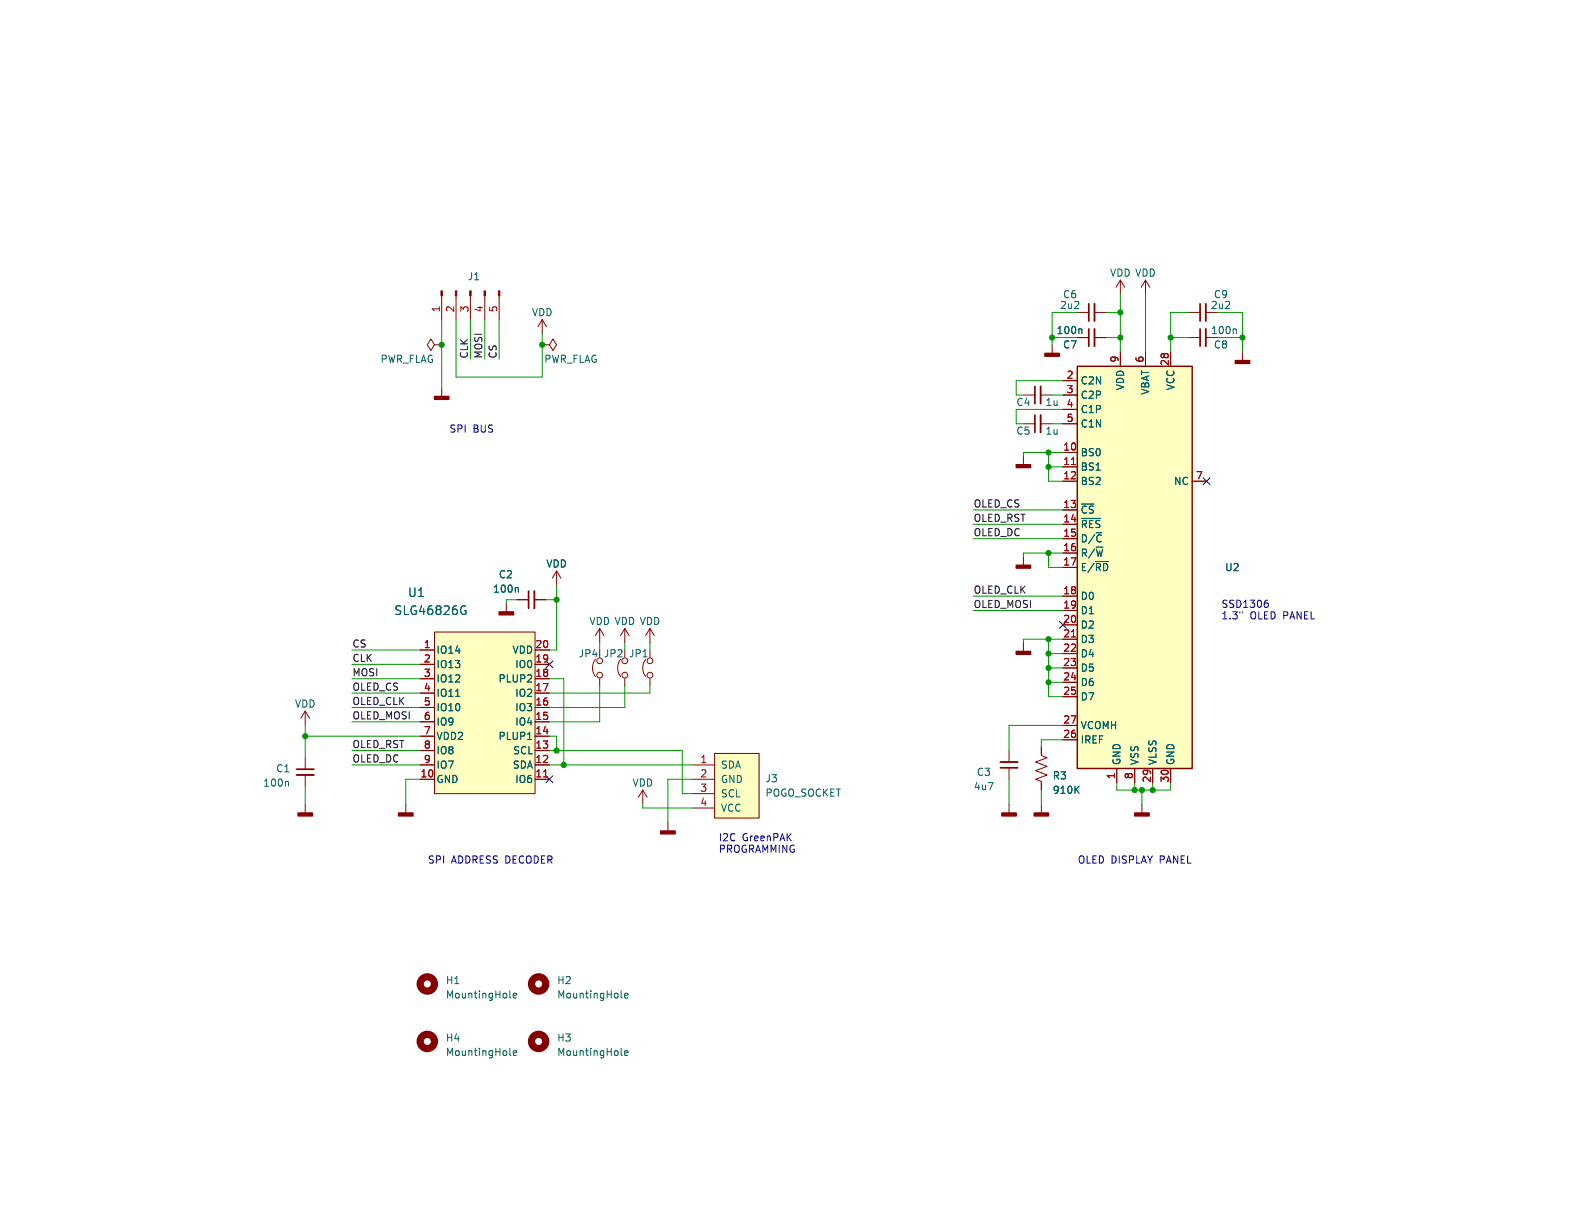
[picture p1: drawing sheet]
<svg xmlns="http://www.w3.org/2000/svg" width="279mm" height="216mm" viewBox="0 0 279 216" stroke-linecap="round" stroke-linejoin="round" font-family="sans-serif">
<g fill="none" stroke="#840000" stroke-width="1.3">
<circle cx="75.6" cy="174" r="1.27"/>
<circle cx="95.2" cy="174" r="1.27"/>
<circle cx="75.6" cy="184.1" r="1.27"/>
<circle cx="95.2" cy="184.1" r="1.27"/>
</g>
<g fill="none" stroke="#006464" stroke-width=".18">
<path d="M191.1 58.2l.2 .1v.7M218.4 58.2l.2 .1v.7M191.2 91.7h3.4M82 107.1l.3 .1M82.1 108h.3v.5l-.4 .1M91.5 103.9l.2 .2v.6M50.8 138.2l.2 .2v.6M80.6 123.1h.7M93.3 130.8h.7M190.3 139.6l.5 .7M190.8 139l-.7 .7M90.2 176.3l.1 .2"/>
<path d="M90.8 176.1l.6-.2-.1-.2-.4-.1-.1 .2v.6h.5M109.8 176.3l.2 .2M110.4 176.1l.7-.2-.1-.2-.4-.1-.2 .2 .1 .6h.5M90.2 186.5l.1 .1M90.8 186.2l.6-.1-.1-.3h-.4l-.1 .2v.6h.5M109.8 186.5l.2 .1M110.4 186.2l.7-.1-.1-.3h-.4l-.2 .2 .1 .6h.5"/>
</g>
<path d="M193.5 53.7v3.1M193.5 58.2v3M213.2 53.7v3.1M213.2 58.2v3M184 68.3v3.1M184 73.4v3.1M94.5 104.5v3.1M52.5 137h3M176.9 134.7h3.1" fill="none" stroke="#840000" stroke-width=".33"/>
<path d="M192.5 53.7v3.1M192.5 58.2v3M212.2 53.7v3.1M212.2 58.2v3M183 68.3v3.1M183 73.4v3.1M93.5 104.5v3.1M52.5 136h3M176.9 135.8h3.1" fill="none" stroke="#840000" stroke-width=".3"/>
<g fill="none" stroke="#840000" stroke-width=".18">
<path d="M78.1 52.3v4.2M80.6 52.3v4.2M83.2 52.3v4.2M85.7 52.3v4.2M88.3 52.3v4.2M95.9 56.5l-.8 1.3M95.9 56.5v2.6M95.9 56.5l.7 1.3M190.5 55.2h2M190.5 59.7h2M193.5 55.2h2.1M193.5 59.7h2.1"/>
<path d="M198.1 49.5l-.7 1.3M198.1 49.5v2.6M198.1 49.5l.8 1.3M202.6 49.5l-.8 1.3M202.6 49.5v2.6M202.6 49.5l.7 1.3M210.2 55.2h2M210.2 59.7h2M213.2 55.2h2.1M213.2 59.7h2.1M76.8 61l-.6-1.1-.6 1.1 .6 1 .6-1h1.3M78.1 61h.1"/>
<path d="M78.1 68.6v1.5M95.9 61h1.3l.6-1.1 .6 1.1-.6 1-.6-1M95.9 61h.1M181 74.9h2M181 69.9h2M184 74.9h2.1M184 69.9h2.1M186.1 61v1.5M188 74.9h2.5M188 67.3h2.5M188 69.9h2.5M188 72.4h2.5"/>
<path d="M198.1 62.2v2.6M202.6 62.2v2.6M207 62.2v2.6M219.7 62.2v1.6M181 80.6v1.6M181 98.4v1.5M188 80h2.5M188 82.6h2.5M188 85.1h2.5M188 90.2h2.5M188 92.7h2.5M188 95.3h2.5"/>
<path d="M188 97.8h2.5M210.8 85.1h2.6M74.3 114.9h2.5M74.3 117.5h2.5M76.8 111.8h17.8v28.5h-17.8zM89.5 106.7v1.5M91.4 106h2.1M94.5 106h2M94.6 114.9h2.6M94.6 117.5h2.6M98.4 101l-.7 1.2M98.4 101v2.5"/>
<path d="M98.4 101l.8 1.2M105.3 116.6a2.54 2.54 0 0 0 0 3M106 111.1v2.6M106 114.9v1.3M106 111.1l-.7 1.3M106 111.1l.8 1.3M109.7 116.6a2.54 2.54 0 0 0 0 3M110.5 111.1v2.6M110.5 114.9v1.3M110.5 111.1l-.8 1.3M110.5 111.1l.8 1.3M114.2 116.6a2.54 2.54 0 0 0 0 3"/>
<path d="M114.9 111.1v2.6M114.9 114.9v1.3M114.9 111.1l-.7 1.3M114.9 111.1l.8 1.3M181 113.7v1.5M188 100.3h2.5M188 105.4h2.5M188 108h2.5M188 110.5h2.5M188 113h2.5M188 115.6h2.5M188 118.1h2.5"/>
<path d="M54 125.7v2.6M54 134v2M54 137v2.1M54 125.7l-.8 1.3M54 125.7l.7 1.3M74.3 135.3h2.5M74.3 137.8h2.5M74.3 132.7h2.5M74.3 130.2h2.5M74.3 127.6h2.5M74.3 125.1h2.5M74.3 122.6h2.5"/>
<path d="M74.3 120h2.5M94.6 135.3h2.6M94.6 137.8h2.6M94.6 132.7h2.6M94.6 130.2h2.6M94.6 127.6h2.6M94.6 125.1h2.6M94.6 122.6h2.6M94.6 120h2.6M106 120v1.3M110.5 120v1.3M113.7 139.7l-.8 1.3"/>
<path d="M113.7 139.7v2.5M113.7 139.7l.7 1.3M114.9 120v1.3M122.6 135.3h3.8M122.6 137.8h3.8M126.4 133.2h7.8v11.5h-7.8zM178.4 132.7v2M178.4 135.8v2M184.1 132.1v1.5l1.1 .4-2.1 .7 2.1 .8-2.1 .8 2.1 .7-2.1 .8 1 .4v1.5M188 120.7h2.5M188 123.2h2.5M188 130.8h2.5"/>
<path d="M188 128.3h2.5M197.5 135.9v2.5M200.7 135.9v2.5M203.8 135.9v2.5M207 135.9v2.5M54 142.2v1.6M71.8 142.2v1.6M118.1 145.4v1.5M122.6 140.3h3.8M122.6 142.9h3.8M178.4 142.2v1.6M184.1 142.2v1.6"/>
<path d="M201.9 142.2v1.6"/>
<circle cx="106" cy="116.8" r=".51"/>
<circle cx="106" cy="119.4" r=".51"/>
<circle cx="110.5" cy="119.4" r=".51"/>
<circle cx="110.5" cy="116.8" r=".51"/>
<circle cx="114.9" cy="119.4" r=".51"/>
<circle cx="114.9" cy="116.8" r=".51"/>
</g>
<g fill="#840000" stroke="#840000" stroke-width=".25">
<path d="M52.7 143.8h2.5v.5h-2.5z"/>
<path d="M70.5 143.8h2.5v.5h-2.5z"/>
<path d="M179.7 82.2h2.5v.5h-2.5z"/>
<path d="M179.7 99.9h2.5v.6h-2.5z"/>
<path d="M182.9 143.8h2.5v.5h-2.5z"/>
<path d="M177.2 143.8h2.5v.5h-2.5z"/>
<path d="M218.4 63.8h2.6v.5h-2.6z"/>
<path d="M88.3 108.2h2.5v.5h-2.5z"/>
<path d="M116.8 146.9h2.6v.5h-2.6z"/>
<path d="M179.7 115.2h2.5v.5h-2.5z"/>
<path d="M200.7 143.8h2.5v.5h-2.5z"/>
<path d="M76.8 70.1h2.6v.5h-2.6z"/>
<path d="M184.8 62.5h2.5v.5h-2.5z"/>
</g>
<g fill="#ffffc2" stroke="#ffffc2" stroke-width=".18">
<path d="M126.4 133.2h7.8v11.5h-7.8z"/>
<path d="M76.8 111.8h17.8v28.5h-17.8z"/>
<path d="M190.5 64.8h20.3v71.1h-20.3z"/>
</g>
<path d="M189.5 82.1h.7M189.5 112.6h.7M96.1 137.4h.8" fill="none" stroke="#a90000" stroke-width=".18"/>
<path d="M190.5 64.8h20.3v71.1h-20.3z" fill="none" stroke="#840000" stroke-width=".25"/>
<g fill="#840000" stroke="#840000" stroke-width=".18">
<path d="M88.1 51.4h.3v.9h-.3z"/>
<path d="M85.6 51.4h.3v.9h-.3z"/>
<path d="M83.1 51.4h.2v.9h-.2z"/>
<path d="M80.5 51.4h.3v.9h-.3z"/>
<path d="M78 51.4h.2v.9h-.2z"/>
</g>
<path d="M219.7 108.2v.2M223.8 106.6h.2l.3 .3-.1 .4-.4 .1M223.9 106.1h.3" fill="none" stroke="#0000c2" stroke-width=".18"/>
<g fill="none" stroke="#009600" stroke-width=".18">
<path d="M78.1 56.5v12.1M80.6 56.5v10.2h15.3v-7.6M83.2 56.5v7M85.7 56.5v7M88.3 56.5v7M186.1 59.7h4.4M190.5 55.2h-4.4v5.8M195.6 55.2h2.5M195.6 59.7h2.5M198.1 52.1v10.1M202.6 52.1v10.1M207 59.7h3.2"/>
<path d="M210.2 55.2h-3.2v7M215.3 55.2h4.4v7M215.3 59.7h4.4M186.1 69.9h1.9M186.1 74.9h1.9M188 67.3h-8.3v2.6h1.3M188 72.4h-8.3v2.5h1.3M172.1 90.2h15.9M172.1 92.7h15.9M172.1 95.3h15.9M185.4 82.6h2.6M185.4 80v5.1h2.6"/>
<path d="M185.4 97.8v2.5h2.6M188 80h-7v.6M188 97.8h-7v.6M62.2 114.9h12.1M62.2 117.5h12.1M91.4 106h-1.9v.7M96.5 106h1.9M98.4 103.5v11.4h-1.2M106 113.7v1.2M110.5 113.7v1.2M114.9 113.7v1.2M172.1 108h15.9"/>
<path d="M172.1 105.4h15.9M185.4 113v10.2h2.6M185.4 115.6h2.6M185.4 118.1h2.6M188 113h-7v.7M54 128.3v5.7M54 139.1v3.1M54 130.2h20.3M62.2 120h12.1M62.2 127.6h12.1M62.2 135.3h12.1M62.2 132.7h12.1"/>
<path d="M62.2 125.1h12.1M62.2 122.6h12.1M74.3 137.8h-2.5v4.4M97.2 130.2h1.2v2.5M97.2 120h2.5v15.3M97.2 132.7h23.4v7.6h2M97.2 135.3h25.4M106 121.3v6.3h-8.8M110.5 121.3v3.8h-13.3M114.9 121.3v1.3h-17.7M122.6 137.8h-4.5v7.6M178.4 137.8v4.4"/>
<path d="M184.1 139.7v2.5M185.4 120.7h2.6M188 128.3h-9.6v4.4M188 130.8h-3.9v1.3M197.5 138.4v1.3h9.5v-1.3M200.7 138.4v1.3M201.9 139.7v2.5M203.8 138.4v1.3M113.7 142.2v.7h8.9"/>
</g>
<path d="M212.8 84.5l1.2 1.2M214 84.5l-1.2 1.2M96.5 116.9l1.3 1.2M97.8 116.9l-1.3 1.2M187.4 109.9l1.2 1.2M188.6 109.9l-1.2 1.2M96.5 137.2l1.3 1.2M97.8 137.2l-1.3 1.2" fill="none" stroke="#000084" stroke-width=".18"/>
<g fill="#009600" stroke="#009600" stroke-width=".18">
<circle cx="54" cy="130.2" r=".46"/>
<circle cx="219.7" cy="59.7" r=".46"/>
<circle cx="207" cy="59.7" r=".46"/>
<circle cx="186.1" cy="59.7" r=".46"/>
<circle cx="198.1" cy="55.2" r=".46"/>
<circle cx="198.1" cy="59.7" r=".46"/>
<circle cx="95.9" cy="61" r=".46"/>
<circle cx="185.4" cy="80" r=".46"/>
<circle cx="185.4" cy="97.8" r=".46"/>
<circle cx="201.9" cy="139.7" r=".46"/>
<circle cx="203.8" cy="139.7" r=".46"/>
<circle cx="185.4" cy="82.6" r=".46"/>
<circle cx="185.4" cy="113" r=".46"/>
<circle cx="200.7" cy="139.7" r=".46"/>
<circle cx="98.4" cy="106" r=".46"/>
<circle cx="78.1" cy="61" r=".46"/>
<circle cx="185.4" cy="115.6" r=".46"/>
<circle cx="185.4" cy="120.7" r=".46"/>
<circle cx="185.4" cy="118.1" r=".46"/>
<circle cx="99.7" cy="135.3" r=".46"/>
<circle cx="98.4" cy="132.7" r=".46"/>
</g>
<g font-size="2.1" fill="#006464">
<text x="72.1" y="105.8">U1</text>
<text x="69.6" y="108.9">SLG46826G</text>
</g>
<g font-size="1.8" fill="#006464">
<text x="82.6" y="49.8">J1</text>
<text x="187.9" y="52.9">C6</text>
<text x="196.2" y="49.1">VDD VDD</text>
<text x="214.6" y="52.9">C9</text>
<text x="94" y="56.1">VDD</text>
<text x="186.7" y="59.3">100n</text>
<text x="187.3" y="54.8">2u2</text>
<text x="214" y="54.8">2u2</text>
<text x="214" y="59.3">100n</text>
<text x="67.2" y="64.4">PWR_FLAG</text>
<text x="96.1" y="64.4">PWR_FLAG</text>
<text x="187.9" y="61.8">C7</text>
<text x="214.6" y="61.8">C8</text>
<text x="179.6" y="72">C4</text>
<text x="184.8" y="72">1u</text>
<text x="191" y="68.2">C2N</text>
<text x="191" y="70.7">C2P</text>
<text x="199" y="69.1" transform="rotate(-90 199 69.1)">VDD</text>
<text x="203.4" y="69.9" transform="rotate(-90 203.4 69.9)">VBAT</text>
<text x="207.9" y="69.1" transform="rotate(-90 207.9 69.1)">VCC</text>
<text x="179.6" y="77.1">C5</text>
<text x="184.8" y="77.1">1u</text>
<text x="191" y="73.3">C1P</text>
<text x="191" y="75.8">C1N</text>
<text x="191" y="80.9">BS0</text>
<text x="191" y="83.4">BS1</text>
<text x="191" y="86">BS2</text>
<text x="207.5" y="86">NC</text>
<text x="191" y="91">~{CS}</text>
<text x="191" y="93.6">~{RES}</text>
<text x="96.5" y="100.6">VDD</text>
<text x="191" y="96.1">D/~{C}</text>
<text x="191" y="98.7">R/~{W}</text>
<text x="191" y="101.2">E/~{RD}</text>
<text x="216.5" y="101.2">U2</text>
<text x="87.1" y="105">100n</text>
<text x="88.1" y="102.5">C2</text>
<text x="191" y="106.3">D0</text>
<text x="104.1" y="110.7">VDD VDD VDD</text>
<text x="191" y="108.8">D1</text>
<text x="191" y="111.4">D2</text>
<text x="191" y="113.9">D3</text>
<text x="77.1" y="115.8">IO14</text>
<text x="77.1" y="118.3">IO13</text>
<text x="90.5" y="115.8">VDD</text>
<text x="91" y="118.3">IO0</text>
<text x="102.2" y="116.4">JP4</text>
<text x="106.7" y="116.4">JP2</text>
<text x="111.1" y="116.4">JP1</text>
<text x="191" y="116.4">D4</text>
<text x="191" y="119">D5</text>
<text x="52.1" y="125.3">VDD</text>
<text x="77.1" y="120.9">IO12</text>
<text x="77.1" y="123.4">IO11</text>
<text x="77.1" y="126">IO10</text>
<text x="88" y="120.9">PLUP2</text>
<text x="91" y="126">IO3</text>
<text x="91" y="123.4">IO2</text>
<text x="191" y="121.5">D6</text>
<text x="191" y="124.1">D7</text>
<text x="77.1" y="128.5">IO9</text>
<text x="77.1" y="131">VDD2</text>
<text x="88" y="131">PLUP1</text>
<text x="91" y="128.5">IO4</text>
<text x="191" y="131.7">IREF</text>
<text x="191" y="129.1">VCOMH</text>
<text x="48.7" y="136.8">C1</text>
<text x="77.1" y="133.6">IO8</text>
<text x="77.1" y="136.1">IO7</text>
<text x="90.6" y="136.1">SDA</text>
<text x="90.7" y="133.6">SCL</text>
<text x="127.4" y="136.1">SDA</text>
<text x="172.6" y="137.4">C3</text>
<text x="198.3" y="135.4" transform="rotate(-90 198.3 135.4)">GND</text>
<text x="201.5" y="135.4" transform="rotate(-90 201.5 135.4)">VSS</text>
<text x="204.7" y="135.4" transform="rotate(-90 204.7 135.4)">VLSS</text>
<text x="207.9" y="135.4" transform="rotate(-90 207.9 135.4)">GND</text>
<text x="46.4" y="139.3">100n</text>
<text x="77.1" y="138.7">GND</text>
<text x="91" y="138.7">IO6</text>
<text x="111.7" y="139.3">VDD</text>
<text x="127.4" y="138.7">GND</text>
<text x="127.4" y="141.2">SCL</text>
<text x="127.4" y="143.7">VCC</text>
<text x="135.3" y="138.5">J3</text>
<text x="135.3" y="141.1">POGO_SOCKET</text>
<text x="172.1" y="139.9">4u7</text>
<text x="186.1" y="138">R3</text>
<text x="186.1" y="140.6">910K</text>
<text x="78.7" y="174.2">H1</text>
<text x="78.7" y="176.8">MountingHole</text>
<text x="98.4" y="174.2">H2</text>
<text x="98.4" y="176.8">MountingHole</text>
<text x="78.7" y="184.4">H4</text>
<text x="98.4" y="184.4">H3</text>
<text x="78.7" y="186.9">MountingHole</text>
<text x="98.4" y="186.9">MountingHole</text>
</g>
<g font-size="1.8" fill="#a90000">
<text x="77.9" y="55.3" transform="rotate(-90 77.9 55.3)">1</text>
<text x="80.4" y="55.3" transform="rotate(-90 80.4 55.3)">2</text>
<text x="82.9" y="55.3" transform="rotate(-90 82.9 55.3)">3</text>
<text x="85.5" y="55.3" transform="rotate(-90 85.5 55.3)">4</text>
<text x="88" y="55.3" transform="rotate(-90 88 55.3)">5</text>
<text x="197.9" y="64.2" transform="rotate(-90 197.9 64.2)">9</text>
<text x="202.3" y="64.2" transform="rotate(-90 202.3 64.2)">6</text>
<text x="206.8" y="64.8" transform="rotate(-90 206.8 64.8)">28</text>
<text x="188.5" y="67.1">2</text>
<text x="188.5" y="69.6">3</text>
<text x="188.5" y="72.1">4</text>
<text x="188.5" y="74.7">5</text>
<text x="187.9" y="79.8">10</text>
<text x="187.9" y="82.3">11</text>
<text x="187.9" y="84.8">12</text>
<text x="187.9" y="89.9">13</text>
<text x="211.4" y="84.8">7</text>
<text x="187.9" y="92.5">14</text>
<text x="187.9" y="95">15</text>
<text x="187.9" y="97.5">16</text>
<text x="187.9" y="100.1">17</text>
<text x="187.9" y="105.2">18</text>
<text x="187.9" y="107.7">19</text>
<text x="187.9" y="110.2">20</text>
<text x="187.9" y="112.8">21</text>
<text x="74.9" y="114.7">1</text>
<text x="74.9" y="117.2">2</text>
<text x="74.9" y="119.8">3</text>
<text x="94.6" y="119.8">18</text>
<text x="94.6" y="117.2">19</text>
<text x="94.6" y="114.7">20</text>
<text x="187.9" y="115.3">22</text>
<text x="187.9" y="117.9">23</text>
<text x="74.9" y="122.3">4</text>
<text x="74.9" y="124.8">5</text>
<text x="94.6" y="124.8">16</text>
<text x="94.6" y="122.3">17</text>
<text x="187.9" y="120.4">24</text>
<text x="187.9" y="122.9">25</text>
<text x="74.9" y="127.4">6</text>
<text x="74.9" y="129.9">7</text>
<text x="94.6" y="129.9">14</text>
<text x="94.6" y="127.4">15</text>
<text x="187.9" y="130.6">26</text>
<text x="187.9" y="128">27</text>
<text x="74.3" y="137.5">10</text>
<text x="74.9" y="132.5">8</text>
<text x="74.9" y="135">9</text>
<text x="94.6" y="137.5">11</text>
<text x="94.6" y="135">12</text>
<text x="94.6" y="132.5">13</text>
<text x="123.8" y="135">1</text>
<text x="123.8" y="137.5">2</text>
<text x="197.2" y="137.9" transform="rotate(-90 197.2 137.9)">1</text>
<text x="200.4" y="137.9" transform="rotate(-90 200.4 137.9)">8</text>
<text x="123.8" y="140.1">3</text>
<text x="123.8" y="142.6">4</text>
<text x="203.6" y="138.5" transform="rotate(-90 203.6 138.5)">29</text>
<text x="206.8" y="138.5" transform="rotate(-90 206.8 138.5)">30</text>
</g>
<g font-size="1.8" fill="#0f0f0f">
<text x="82.8" y="63.5" transform="rotate(-90 82.8 63.5)">CLK</text>
<text x="85.4" y="63.5" transform="rotate(-90 85.4 63.5)">MOSI</text>
<text x="87.9" y="63.5" transform="rotate(-90 87.9 63.5)">CS</text>
<text x="172.1" y="89.8">OLED_CS</text>
<text x="172.1" y="92.4">OLED_RST</text>
<text x="172.1" y="94.9">OLED_DC</text>
<text x="172.1" y="105.1">OLED_CLK</text>
<text x="172.1" y="107.6">OLED_MOSI</text>
<text x="62.2" y="114.6">CS</text>
<text x="62.2" y="117.1">CLK</text>
<text x="62.2" y="119.7">MOSI</text>
<text x="62.2" y="122.2">OLED_CS</text>
<text x="62.2" y="124.7">OLED_CLK</text>
<text x="62.2" y="127.3">OLED_MOSI</text>
<text x="62.2" y="134.9">OLED_DC</text>
<text x="62.2" y="132.4">OLED_RST</text>
</g>
<g font-size="1.8" fill="#0000c2">
<text x="79.4" y="76.6">SPI</text>
<text x="83.6" y="76.6">BUS</text>
<text x="215.9" y="107.6">SSD1306</text>
<text x="215.9" y="109.6">1.3&quot;</text>
<text x="221.1" y="109.6">OLED PANEL</text>
<text x="127" y="148.8">I2C</text>
<text x="131.3" y="148.8">GreenPAK</text>
<text x="75.6" y="152.8">SPI</text>
<text x="79.8" y="152.8">ADDRESS DECODER</text>
<text x="127" y="150.9">PROGRAMMING</text>
<text x="190.5" y="152.8">OLED DISPLAY</text>
<text x="205.2" y="152.8">PANEL</text>
</g>
</svg>
